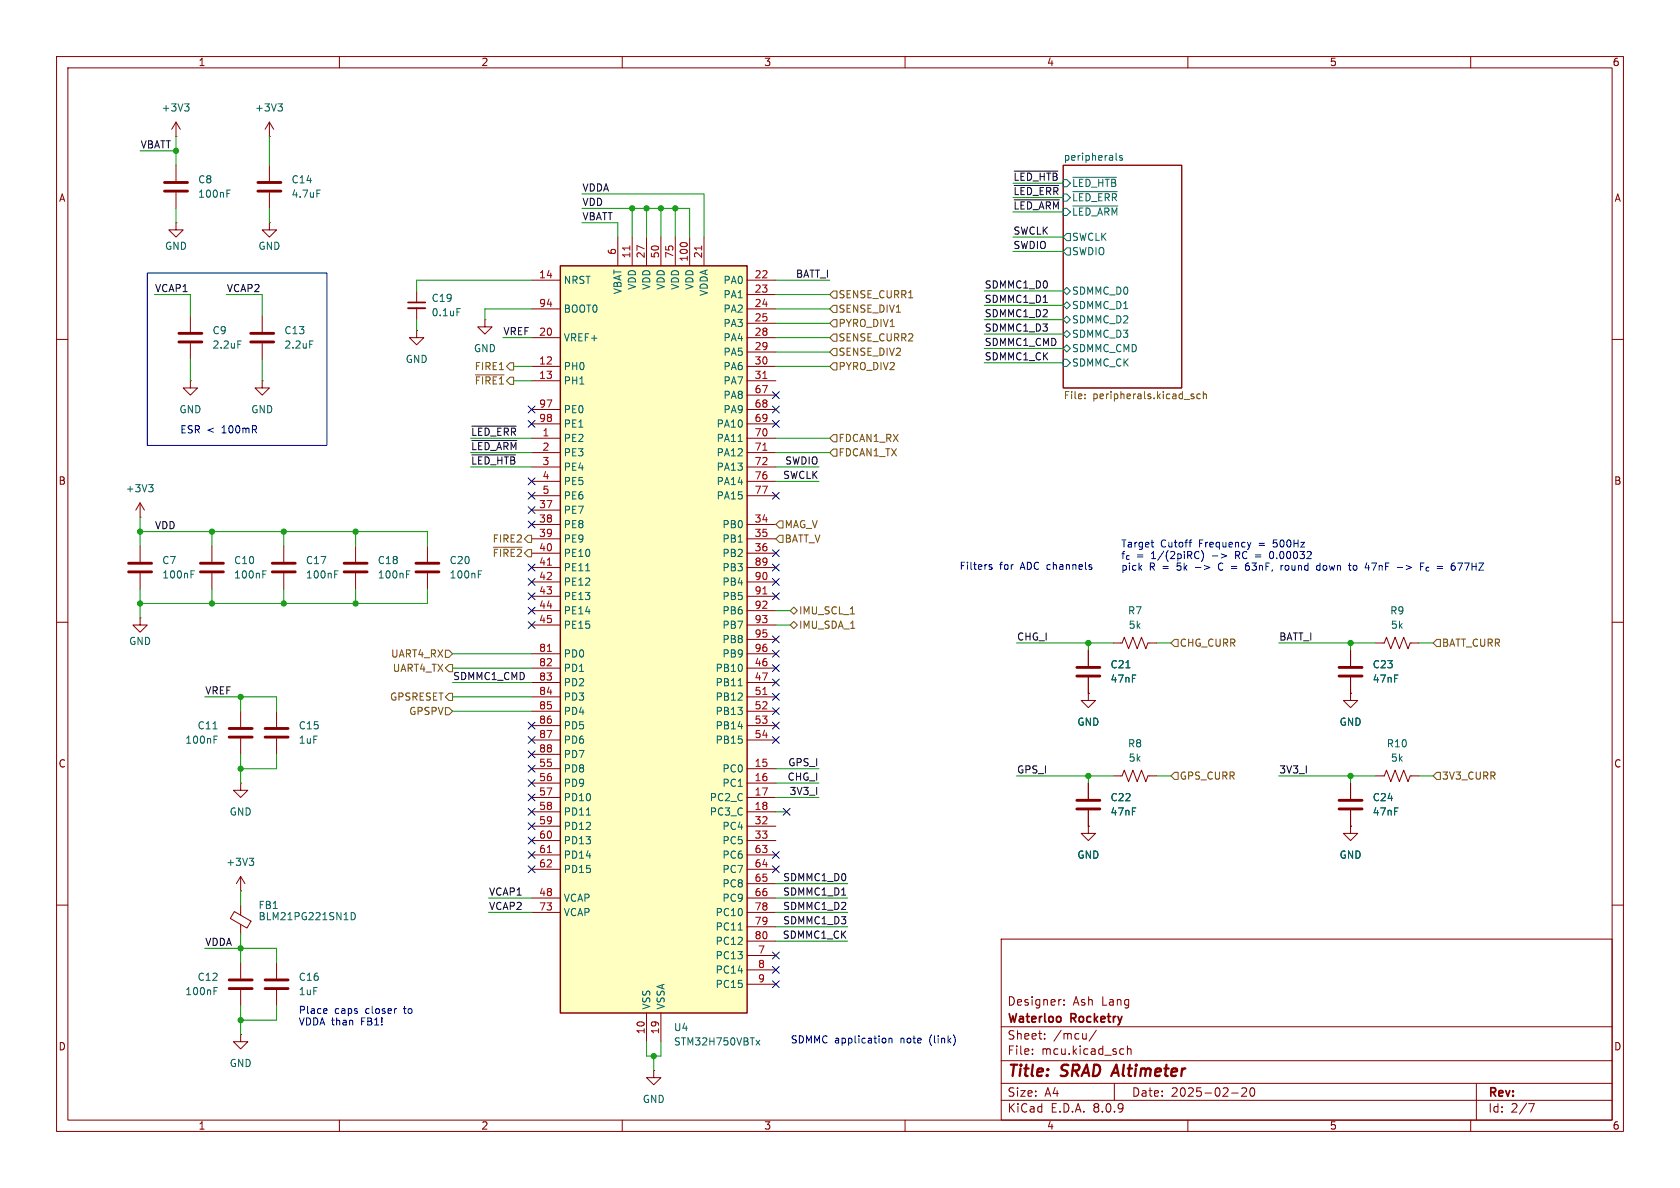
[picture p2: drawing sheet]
<svg xmlns="http://www.w3.org/2000/svg" width="297mm" height="210mm" viewBox="0 0 297 210" stroke-linecap="round" stroke-linejoin="round" font-family="sans-serif">
<g fill="none" stroke="#840000" stroke-width=".18">
<path d="M10 10h277v190h-277zM12 12h273v186h-273zM60 10v2M110 10v2M160 10v2M210 10v2M260 10v2M31.1 39.4v1.2h1.3l-1.3 1.3-1.3-1.3h1.3M31.1 39.4h.1M31.1 29.2v2.8M31.1 34v2.8M47.6 24.1h.1"/>
<path d="M47.6 21.6l-.7 1.3M47.6 21.6v2.5M47.6 29.2v2.8M47.6 34v2.8M47.6 21.6l.8 1.3M188 29.2h20.9v39.4h-20.9zM10 60h2M285 60h2M10 110h2M285 110h2M238.8 138.4v2.8M243.2 137.2h1.5l.4-1.1 .8 2.1 .7-2.1 .8 2.1 .8-2.1 .7 2.1 .4-1h1.5"/>
<path d="M238.8 146.1v1.2h1.2l-1.2 1.3-1.3-1.3h1.3M238.8 146.1h.1M238.8 143.3v2.8M10 160h2M177 166h108v32h-108zM187.5 176.7h.1M188.1 177.6v.1M188.1 176.8v.1M285 160h2M60 198v2M110 198v2M160 198v2"/>
<path d="M177 194.5h108M177 191.5h108M177 187.5h108M177 181.5h108M182.5 186.3v.1M182.5 185.5v.1M184.7 183.6v.1M184.7 182.8v.1M193.8 182.1l-1.3 2M197 191.5v3M198.2 185.4l.5 .1M198.7 186.3l-.5 .1"/>
<path d="M199.3 185.5l.2-.1 .4 .1 .1 .9M199.3 184.9v1.5M210 198v2M217.7 193.2h1.2M219.5 192.4l.6-.1 .2 .1 .1 .3-.9 1.1h.9M221.1 192.4l.2-.1a.81 .81 0 0 1 .6 .6 .81 .81 0 0 1-.3 .8l-.1 .1a.81 .81 0 0 1-.4-1.4zM260 198v2M261 191.5v6.5M270.2 195.1h1l-.6 1.5"/>
</g>
<g fill="none" stroke="#006464" stroke-width=".18">
<path d="M49.1 18.4h.8l-.4 .4M49.7 18.8l.2 .3v.3l-.2 .2M40.1 34.2h.4M40.1 33.6h.6M56 33.6h.6M188 31.8h.6l.6 .6-.6 .6h-.6zM188 34.3h.6l.6 .6-.6 .7h-.6zM188 36.8h.6l.6 .7-.6 .6h-.6zM189.6 31.3h7.8M189.6 33.9h7.9M189.6 36.4h8M197.3 27.1v1.1l.2 .1"/>
<path d="M198.4 27.5h-.3l-.2 .2 .1 .2 .4 .1v.3h-.5M188 54l.6-.7 .6 .7-.6 .6zM188 51.4l.6-.6 .6 .6-.6 .7zM188 56.5l.6-.6 .6 .6-.6 .7zM188 59.1l.6-.7 .6 .7-.6 .6zM188.6 43.8h.6v1.3h-.6l-.6-.6zM188.6 41.3h.6v1.2h-.6l-.6-.6zM188 61.6l.6-.6 .6 .6-.6 .6zM188 63.5h.6l.6 .6-.6 .7h-.6z"/>
</g>
<path d="M191.8 70.4v.1M191.8 69.7v.1M210.7 70.1h.3l.1 .2-.2 .2h-.2M210.7 69.6l.3 .1M212.2 69.7l-.4-.1-.2 .3 .1 .5h.5M212.7 69.8l.2-.2 .3 .1 .1 .8M212.7 69.2v1.3" fill="none" stroke="#725600" stroke-width=".18"/>
<path d="M29.1 33.8h4M29.1 32.3h4M45.6 33.8h4.1M45.6 32.3h4.1M236.7 143h4.1M236.7 141.5h4.1" fill="none" stroke="#840000" stroke-width=".51"/>
<path d="M99.1 47h33v132.1h-33z" fill="#ffffc2"/>
<path d="M99.1 47h33v132.1h-33z" fill="none" stroke="#840000" stroke-width=".25"/>
<g fill="none" stroke="#840000" stroke-width=".18">
<path d="M31.1 24.1h.1M31.1 21.6l-.7 1.3M31.1 21.6v2.5M31.1 21.6l.8 1.3M47.6 39.4v1.2h1.3l-1.3 1.3-1.2-1.3h1.2M47.6 39.4h.1M33.7 55.9v2.8M46.4 55.9v2.8M73.7 58.4v1.3h1.2l-1.2 1.3-1.3-1.3h1.3M73.7 58.4h.1M73.7 51.4v2.1M73.7 54.5v2"/>
<path d="M85.7 56.5v1.3h1.3l-1.3 1.3-1.2-1.3h1.2M85.7 56.5h.1M94 49.5h5.1M94 59.7h5.1M94 54.6h5.1M109.2 41.9v5.1M111.8 41.9v5.1M114.3 41.9v5.1M116.8 41.9v5.1M119.4 41.9v5.1M121.9 41.9v5.1M124.5 41.9v5.1"/>
<path d="M132.1 49.5h5.1M132.1 59.7h5.1M132.1 52.1h5.1M132.1 54.6h5.1M132.1 57.2h5.1M33.7 67.3v1.3h1.2l-1.2 1.3-1.3-1.3h1.3M33.7 67.3h.1M33.7 60.7v2.8M46.4 67.3v1.3h1.2l-1.2 1.3-1.3-1.3h1.3M46.4 67.3h.1M46.4 60.7v2.8M94 77.5h5.1"/>
<path d="M94 64.8h5.1M94 67.3h5.1M94 72.4h5.1M94 74.9h5.1M132.1 77.5h5.1M132.1 64.8h5.1M132.1 67.3h5.1M132.1 62.2h5.1M132.1 69.9h5.1M132.1 72.4h5.1M132.1 74.9h5.1M24.8 91.4h.1"/>
<path d="M24.8 88.9v2.5M24.8 96.5v2.8M24.8 88.9l-.8 1.3M24.8 88.9l.7 1.3M37.5 96.5v2.8M50.2 96.5v2.8M62.9 96.5v2.8M75.6 96.5v2.8M94 80h5.1M94 82.6h5.1M94 92.7h5.1M94 95.3h5.1"/>
<path d="M94 97.8h5.1M94 90.2h5.1M94 85.1h5.1M94 87.6h5.1M132.1 80h5.1M132.1 82.6h5.1M132.1 92.7h5.1M132.1 95.3h5.1M132.1 97.8h5.1M132.1 85.1h5.1M132.1 87.6h5.1M24.8 109.2v1.3h1.2l-1.2 1.3-1.3-1.3h1.3"/>
<path d="M24.8 109.2h.1M24.8 101.3v2.8M37.5 101.3v2.8M50.2 101.3v2.8M62.9 101.3v2.8M75.6 101.3v2.8M94 100.3h5.1M94 102.9h5.1M94 105.4h5.1M94 108h5.1M94 110.5h5.1M94 118.1h5.1"/>
<path d="M94 115.6h5.1M132.1 100.3h5.1M132.1 102.9h5.1M132.1 105.4h5.1M132.1 108h5.1M132.1 110.5h5.1M132.1 118.1h5.1M132.1 115.6h5.1M132.1 113h5.1M192.4 114.9v2.8M192.4 119.8v2.8M196.8 113.7h1.6l.4-1.1 .7 2.1 .8-2.1 .7 2.1 .8-2.1 .8 2.1 .3-1h1.6"/>
<path d="M238.8 114.9v2.8M238.8 119.8v2.8M243.2 113.7h1.5l.4-1.1 .8 2.1 .7-2.1 .8 2.1 .8-2.1 .7 2.1 .4-1h1.5M42.5 138.4v1.3h1.3l-1.3 1.3-1.2-1.3h1.2M42.5 138.4h.1M42.5 125.7v2.8M42.5 130.6v2.8M48.9 125.7v2.8M48.9 130.6v2.8M94 135.9h5.1M94 138.4h5.1M94 120.7h5.1"/>
<path d="M94 123.2h5.1M94 125.7h5.1M94 128.3h5.1M94 130.8h5.1M94 133.4h5.1M132.1 135.9h5.1M132.1 138.4h5.1M132.1 120.7h5.1M132.1 123.2h5.1M132.1 125.7h5.1M132.1 128.3h5.1M132.1 130.8h5.1"/>
<path d="M192.4 122.6v1.2h1.3l-1.3 1.3-1.3-1.3h1.3M192.4 122.6h.1M192.4 138.4v2.8M196.8 137.2h1.6l.4-1.1 .7 2.1 .8-2.1 .7 2.1 .8-2.1 .8 2.1 .3-1h1.6M238.8 122.6v1.2h1.2l-1.2 1.3-1.3-1.3h1.3M238.8 122.6h.1M238.8 138.4v2.8M42.5 157.5h.1M42.5 154.9l-.7 1.3M42.5 154.9v2.6M42.5 154.9l.8 1.3M94 141h5.1"/>
<path d="M94 143.5h5.1M94 146.1h5.1M94 148.6h5.1M94 158.8h5.1M94 151.1h5.1M94 153.7h5.1M132.1 141h5.1M132.1 143.5h5.1M132.1 146.1h5.1M132.1 148.6h5.1M132.1 158.8h5.1M132.1 151.1h5.1"/>
<path d="M132.1 153.7h5.1M132.1 156.2h5.1M192.4 146.1v1.2h1.3l-1.3 1.3-1.3-1.3h1.3M192.4 146.1h.1M192.4 143.3v2.8M238.8 146.1h.1M238.8 143.3v2.8M41.4 161.1l3 1.7-.7 1.3-3-1.7zM42.5 160v1.8M42.5 163.4v1.7M42.5 170.2v2.8M42.5 175v2.8"/>
<path d="M48.9 170.2v2.8M48.9 175v2.8M94 161.3h5.1M114.3 179.1v5.1M116.8 179.1v5.1M132.1 168.9h5.1M132.1 161.3h5.1M132.1 163.8h5.1M132.1 171.5h5.1M132.1 166.4h5.1M132.1 174h5.1M42.5 182.9v1.3h1.3l-1.3 1.2-1.2-1.2h1.2"/>
<path d="M42.5 182.9h.1M115.6 189.2v1.3h1.2l-1.2 1.3-1.3-1.3h1.3M115.6 189.2h.1"/>
</g>
<path d="M111.3 43.5v.7M124 43.5v.7M134.9 66.9h.7M134.9 79.6h.7M96.8 99.9h.7M96.8 115.2h.7M134.9 105h.7M134.9 122.8h.7M96.8 150.7h.7" fill="none" stroke="#a90000" stroke-width=".18"/>
<g fill="none" stroke="#006464" stroke-width=".18">
<path d="M32.6 18.4h.8l-.4 .4M33.2 18.8l.2 .3v.3l-.2 .2M80.8 54.6h.6M42.1 60.3h.6M54.8 60.3h.6M130.5 78h.7M26.3 85.7h.8l-.5 .5M26.8 86.2l.3 .2v.3l-.3 .2M33.8 100.9h.6M33.8 101.5h.4M46.5 100.9h.6M46.5 101.5h.4"/>
<path d="M59.2 100.9h.6M59.2 101.5h.4M71.9 100.9h.6M71.9 101.5h.4M84.6 100.9h.6M84.6 101.5h.4M103.5 100.9h.8M199 118.1h.8M37.7 128.8h.7M37.8 130.7h.5M37.8 130.1h.6M130.5 121.2h.7"/>
<path d="M44.1 151.7h.7l-.4 .5M44.6 152.2l.2 .2v.3l-.2 .3M103.7 144.1h.7M37.8 175.2h.5M37.8 174.6h.6M62.1 161.3a.64 .64 0 0 1 .7 .7 .64 .64 0 0 1-.7 .6zM130.5 164.4h.7M133.7 183.9l.6 .8M134.3 183.9l-.6 .8"/>
</g>
<g fill="none" stroke="#840000" stroke-width=".51">
<path d="M31.6 58.9h4.1M44.3 58.9h4.1M31.6 60.5h4.1M44.3 60.5h4.1M22.7 99.6h4.1M35.4 99.6h4.1M48.1 99.6h4.1M60.8 99.6h4.1M73.5 99.6h4.1M22.7 101.1h4.1M35.4 101.1h4.1M48.1 101.1h4.1"/>
<path d="M60.8 101.1h4.1M73.5 101.1h4.1M190.4 119.5h4M190.4 118h4M236.7 119.5h4.1M236.7 118h4.1M40.5 130.3h4.1M40.5 128.8h4.1M46.9 130.3h4M46.9 128.8h4M190.4 143h4M190.4 141.5h4"/>
<path d="M40.5 174.8h4.1M40.5 173.2h4.1M46.9 174.8h4M46.9 173.2h4"/>
</g>
<path d="M72.1 54.5h3.1" fill="none" stroke="#840000" stroke-width=".33"/>
<path d="M72.1 53.5h3.1" fill="none" stroke="#840000" stroke-width=".3"/>
<g fill="none" stroke="#725600" stroke-width=".18">
<path d="M147.3 56.5h.7v1.3h-.7l-.6-.6zM147.3 59.1h.7v1.2h-.7l-.6-.6zM147.3 51.4h.7v1.3h-.7l-.6-.6zM147.3 54h.7v1.2h-.7l-.6-.6zM84 66.3h5.1M90.2 64.1h.6v1.3h-.6l-.7-.6zM147.3 76.8h.7v1.3h-.7l-.6-.6zM147.3 79.4h.7v1.2h-.7l-.6-.6zM147.3 61.6h.7v1.3h-.7l-.6-.7zM147.3 64.1h.7v1.3h-.7l-.6-.6zM87.2 96.7h5.1M93.3 94.6h.7v1.3h-.7l-.6-.6z"/>
<path d="M137.2 92.7l.6-.6h.6v1.2h-.6zM137.8 94.6h.6v1.3h-.6l-.6-.6zM78.7 114.9h.7l.6 .7-.6 .6h-.7zM79.4 117.5h.6v1.2h-.6l-.7-.6zM139.7 110.5l.6-.6 .7 .6-.7 .6zM140.3 107.3l.7 .7-.7 .6-.6-.6zM207.6 113h.7v1.3h-.7l-.6-.6zM254 113h.6v1.3h-.6l-.6-.6zM78.7 123.2l.7-.6h.6v1.2h-.6zM78.7 125.1h.7l.6 .6-.6 .7h-.7zM207.6 136.5h.7v1.3h-.7l-.6-.6zM253.4 137.2l.6-.7h.6v1.3h-.6z"/>
</g>
<path d="M179.3 30.2h7.7M179.3 35.3h8M179.3 32.8h7.8M83.4 75.3h7.9M83.4 77.9h8M83.4 80.4h7.7" fill="none" stroke="#0f0f0f" stroke-width=".18"/>
<g fill="none" stroke="#0000c2" stroke-width=".18">
<path d="M26 48.3h31.8v30.4h-31.8zM174.9 99.9h.4M192.9 99.8l.1 .1M203.5 95.9h.5M203.7 96.6l.3 .1M210.2 95.9h.5M210.7 95.4l-.3 .1M212 98.6l-.4 .2M212.7 97.8v.9l-.3 .5M215.6 99.6l-.2 .5 .2 .6M215.9 97.9l1 .4-1 .3M220.4 99.7a.99 .99 0 0 0-.1 1h.5"/>
<path d="M221.1 95.9l-.3 .8M224.9 97.5a.68 .68 0 0 0-.5 .6 .68 .68 0 0 0 .5 .7M226.5 100v.8M226.8 100l-.3 .2M233.4 99.5v1.3M239.6 100h-.3l-.1 .2 .1 .5 .3 .1M242.5 99.5h.8M251.7 99.5h-.6v1.3M257.7 99.5h.8l-.5 1.3M174.9 100.2l.4 .1 .1 .2-.2 .2-.4-.1M192.9 100.2l.1 .2-.1 .3M220.8 100.1l-.4-.1-.2 .3"/>
<path d="M227.2 100.1v.6M233.4 100h-.4l-.2 .2 .1 .5h.5M247 100.3h1M251.1 100.1h.5M252.6 100.3h-.3l-.2 .2 .1 .4h.4M57.6 178.3l.2 .3-.6 .1M57.8 179.1l-.2 .1M70 178.3h.1M156.4 183.5l.2 .3v.3l-.2 .3M157.2 183.6l.1-.1 .3 .1 .1 .8M157.2 183.5v.9"/>
</g>
<g fill="none" stroke="#009600" stroke-width=".18">
<path d="M24.8 26.7h6.3M31.1 24.1v5.1M31.1 36.8v2.6M47.6 24.1v5.1M47.6 36.8v2.6M102.9 39.4h6.3v2.5M102.9 36.8h19v5.1M102.9 34.3h21.6v7.6M111.8 36.8v5.1M114.3 36.8v5.1M116.8 36.8v5.1M119.4 36.8v5.1"/>
<path d="M179.1 32.4h8.9M179.1 34.9h8.9M179.1 37.5h8.9M27.3 52.1h6.4v3.8M40 52.1h6.4v3.8M73.7 56.5v1.9M88.9 59.7h5.1M94 54.6h-8.3v1.9M94 49.5h-20.3v1.9M137.2 59.7h9.5M137.2 49.5h9.5M137.2 54.6h9.5"/>
<path d="M137.2 52.1h9.5M137.2 57.2h9.5M174 51.4h14M174 54h14M174 56.5h14M174 59.1h14M179.1 41.9h8.9M179.1 44.5h8.9M33.7 63.5v3.8M46.4 63.5v3.8M83.2 77.5h10.8M90.8 64.8h3.2"/>
<path d="M90.8 67.3h3.2M137.2 77.5h9.5M137.2 64.8h9.5M137.2 62.2h9.5M174 64.1h14M174 61.6h14M24.8 94h50.8v2.5M24.8 91.4v5.1M37.5 94v2.5M50.2 94v2.5M62.9 94v2.5M83.2 80h10.8"/>
<path d="M83.2 82.6h10.8M137.2 80h9.5M137.2 82.6h7.6M137.2 85.1h7.6M24.8 104.1v5.1M37.5 104.1v2.6M50.2 104.1v2.6M62.9 104.1v2.6M75.6 104.1v2.6h-50.8M80 118.1h14M80 115.6h14M137.2 108h2.5"/>
<path d="M137.2 110.5h2.5M179.7 113.7h17.1M192.4 113.7v1.2M204.5 113.7h2.5M226.1 113.7h17.1M238.8 113.7v1.2M250.8 113.7h2.6M36.2 123.2h12.7v2.5M42.5 123.2v2.5M42.5 133.4v5M48.9 133.4v2.5h-6.4M80 125.7h14"/>
<path d="M80 123.2h14M80 120.7h14M137.2 135.9h7.6M137.2 138.4h7.6M179.7 137.2h17.1M192.4 137.2v1.2M204.5 137.2h2.5M226.1 137.2h17.1M238.8 137.2v1.2M250.8 137.2h2.6M42.5 157.5v2.5M86.4 158.8h7.6"/>
<path d="M137.2 156.2h12.7M137.2 143.5h1.9M137.2 158.8h12.7M137.2 141h7.6M36.2 167.6h12.7v2.6M42.5 165.1v5.1M42.5 177.8v5.1M48.9 177.8v2.5h-6.4M86.4 161.3h7.6M137.2 163.8h12.7M137.2 161.3h12.7M137.2 166.4h12.7"/>
<path d="M114.3 184.2v2.5h2.5v-2.5M115.6 186.7v2.5"/>
</g>
<g fill="none" stroke="#000084" stroke-width=".18">
<path d="M93.4 74.3l1.2 1.2M93.4 71.8l1.2 1.2M94.6 74.3l-1.2 1.2M94.6 71.8l-1.2 1.2M136.6 74.3l1.2 1.2M136.6 71.8l1.2 1.2M136.6 69.2l1.2 1.3M137.8 74.3l-1.2 1.2M137.8 71.8l-1.2 1.2M137.8 69.2l-1.2 1.3M93.4 99.7l1.2 1.2M93.4 84.5l1.2 1.2"/>
<path d="M93.4 87l1.2 1.2M93.4 89.6l1.2 1.2M93.4 92.1l1.2 1.2M94.6 99.7l-1.2 1.2M94.6 84.5l-1.2 1.2M94.6 87l-1.2 1.2M94.6 89.6l-1.2 1.2M94.6 92.1l-1.2 1.2M136.6 99.7l1.2 1.2M136.6 97.2l1.2 1.2M136.6 87l1.2 1.2M137.8 99.7l-1.2 1.2"/>
<path d="M137.8 97.2l-1.2 1.2M137.8 87l-1.2 1.2M93.4 107.3l1.2 1.3M93.4 109.9l1.2 1.2M93.4 102.3l1.2 1.2M93.4 104.8l1.2 1.2M94.6 107.3l-1.2 1.3M94.6 109.9l-1.2 1.2M94.6 102.3l-1.2 1.2M94.6 104.8l-1.2 1.2M136.6 115l1.2 1.2M136.6 112.4l1.2 1.2"/>
<path d="M136.6 102.3l1.2 1.2M136.6 117.5l1.2 1.2M136.6 104.8l1.2 1.2M137.8 102.3l-1.2 1.2M137.8 115l-1.2 1.2M137.8 112.4l-1.2 1.2M137.8 104.8l-1.2 1.2M137.8 117.5l-1.2 1.2M93.4 132.7l1.2 1.3M93.4 130.2l1.2 1.2M93.4 127.7l1.2 1.2M93.4 137.8l1.2 1.2"/>
<path d="M93.4 135.3l1.2 1.2M94.6 132.7l-1.2 1.3M94.6 130.2l-1.2 1.2M94.6 127.7l-1.2 1.2M94.6 137.8l-1.2 1.2M94.6 135.3l-1.2 1.2M136.6 125.1l1.2 1.2M136.6 127.7l1.2 1.2M136.6 120l1.2 1.3M136.6 122.6l1.2 1.2M136.6 130.2l1.2 1.2M137.8 125.1l-1.2 1.2"/>
<path d="M137.8 127.7l-1.2 1.2M137.8 120l-1.2 1.3M137.8 122.6l-1.2 1.2M137.8 130.2l-1.2 1.2M93.4 145.4l1.2 1.3M93.4 150.5l1.2 1.2M93.4 148l1.2 1.2M93.4 153.1l1.2 1.2M93.4 142.9l1.2 1.2M93.4 140.4l1.2 1.2M94.6 145.4l-1.2 1.3M94.6 150.5l-1.2 1.2"/>
<path d="M94.6 148l-1.2 1.2M94.6 153.1l-1.2 1.2M94.6 140.4l-1.2 1.2M94.6 142.9l-1.2 1.2M136.6 153.1l1.2 1.2M136.6 150.5l1.2 1.2M137.8 153.1l-1.2 1.2M137.8 150.5l-1.2 1.2M138.5 142.9l1.2 1.2M139.7 142.9l-1.2 1.2M136.6 170.8l1.2 1.3M136.6 168.3l1.2 1.2"/>
<path d="M136.6 173.4l1.2 1.2M137.8 170.8l-1.2 1.3M137.8 168.3l-1.2 1.2M137.8 173.4l-1.2 1.2"/>
</g>
<g fill="#009600" stroke="#009600" stroke-width=".18">
<circle cx="116.8" cy="36.8" r=".46"/>
<circle cx="114.3" cy="36.8" r=".46"/>
<circle cx="119.4" cy="36.8" r=".46"/>
<circle cx="111.8" cy="36.8" r=".46"/>
<circle cx="192.4" cy="137.2" r=".46"/>
<circle cx="238.8" cy="137.2" r=".46"/>
<circle cx="192.4" cy="113.7" r=".46"/>
<circle cx="238.8" cy="113.7" r=".46"/>
<circle cx="115.6" cy="186.7" r=".46"/>
<circle cx="42.5" cy="135.9" r=".46"/>
<circle cx="42.5" cy="180.3" r=".46"/>
<circle cx="42.5" cy="167.6" r=".46"/>
<circle cx="50.2" cy="94" r=".46"/>
<circle cx="37.5" cy="94" r=".46"/>
<circle cx="62.9" cy="94" r=".46"/>
<circle cx="24.8" cy="94" r=".46"/>
<circle cx="24.8" cy="106.7" r=".46"/>
<circle cx="62.9" cy="106.7" r=".46"/>
<circle cx="50.2" cy="106.7" r=".46"/>
<circle cx="37.5" cy="106.7" r=".46"/>
<circle cx="42.5" cy="123.2" r=".46"/>
<circle cx="31.1" cy="26.7" r=".46"/>
</g>
<g font-size="2.8" fill="#840000">
<text x="178" y="190.9">Title:</text>
<text x="187.7" y="190.9">SRAD Altimeter</text>
</g>
<g font-size="2.1" fill="#840000">
<text x="178" y="178">Designer:</text>
<text x="189.7" y="178">Ash</text>
<text x="194.8" y="178">Lang</text>
<text x="178" y="184">Sheet:</text>
<text x="178" y="181.2">Waterloo</text>
<text x="186.2" y="184">/mcu/</text>
<text x="189.4" y="181.2">Rocketry</text>
<text x="178" y="186.7">File:</text>
<text x="184.1" y="186.7">mcu.kicad_sch</text>
<text x="178" y="196.9">KiCad</text>
<text x="178" y="194.1">Size:</text>
<text x="184.7" y="194.1">A4</text>
<text x="185.7" y="196.9">E.D.A.</text>
<text x="193.3" y="196.9">8.0.9</text>
<text x="200" y="194.1">Date:</text>
<text x="207" y="194.1">2025-02-20</text>
<text x="263" y="194.3">Rev:</text>
<text x="263" y="196.9">Id:</text>
<text x="267.1" y="196.9">2/7</text>
</g>
<g font-size="1.8" fill="#840000">
<text x="35" y="11.9">1</text>
<text x="85" y="11.9">2</text>
<text x="135" y="11.9">3</text>
<text x="185" y="11.9">4</text>
<text x="235" y="11.9">5</text>
<text x="285" y="11.9">6</text>
<text x="10.3" y="35.9">A</text>
<text x="285.3" y="35.9">A</text>
<text x="10.3" y="85.9">B</text>
<text x="285.3" y="85.9">B</text>
<text x="10.3" y="135.9">C</text>
<text x="285.3" y="135.9">C</text>
<text x="10.3" y="185.9">D</text>
<text x="285.3" y="185.9">D</text>
<text x="35" y="199.9">1</text>
<text x="85" y="199.9">2</text>
<text x="135" y="199.9">3</text>
<text x="185" y="199.9">4</text>
<text x="235" y="199.9">5</text>
<text x="285" y="199.9">6</text>
</g>
<g font-size="1.8" fill="#006464">
<text x="28.5" y="19.9">+3V3</text>
<text x="45" y="19.9">+3V3</text>
<text x="188" y="28.5">peripherals</text>
<text x="34.9" y="32.6">C8</text>
<text x="34.9" y="35.2">100nF</text>
<text x="51.4" y="32.6">C14</text>
<text x="51.4" y="35.2">4.7uF</text>
<text x="189.4" y="33.2">~{LED_HTB}</text>
<text x="189.4" y="35.8">~{LED_ERR}</text>
<text x="189.4" y="38.3">~{LED_ARM}</text>
<text x="29.1" y="44.4">GND</text>
<text x="45.6" y="44.4">GND</text>
<text x="189.4" y="45.3">SWDIO</text>
<text x="189.4" y="42.8">SWCLK</text>
<text x="76.2" y="53.6">C19</text>
<text x="99.6" y="50.4">NRST</text>
<text x="110.1" y="52.1" transform="rotate(-90 110.1 52.1)">VBAT</text>
<text x="112.6" y="51.3" transform="rotate(-90 112.6 51.3)">VDD</text>
<text x="115.2" y="51.3" transform="rotate(-90 115.2 51.3)">VDD</text>
<text x="117.7" y="51.3" transform="rotate(-90 117.7 51.3)">VDD</text>
<text x="120.2" y="51.3" transform="rotate(-90 120.2 51.3)">VDD</text>
<text x="122.8" y="51.3" transform="rotate(-90 122.8 51.3)">VDD</text>
<text x="125.3" y="52.4" transform="rotate(-90 125.3 52.4)">VDDA</text>
<text x="127.8" y="50.4">PA0</text>
<text x="127.8" y="52.9">PA1</text>
<text x="189.4" y="52.3">SDMMC_D0</text>
<text x="37.5" y="59.3">C9</text>
<text x="50.2" y="59.3">C13</text>
<text x="76.2" y="56.1">0.1uF</text>
<text x="99.6" y="55.5">BOOT0</text>
<text x="127.8" y="55.5">PA2</text>
<text x="127.8" y="58">PA3</text>
<text x="189.4" y="54.8">SDMMC_D1</text>
<text x="189.4" y="57.4">SDMMC_D2</text>
<text x="189.4" y="59.9">SDMMC_D3</text>
<text x="37.5" y="61.8">2.2uF</text>
<text x="50.2" y="61.8">2.2uF</text>
<text x="71.6" y="64.4">GND</text>
<text x="83.7" y="62.5">GND</text>
<text x="99.6" y="65.6">PH0</text>
<text x="99.6" y="60.6">VREF+</text>
<text x="127.8" y="60.6">PA4</text>
<text x="127.8" y="63.1">PA5</text>
<text x="127.8" y="65.6">PA6</text>
<text x="189.4" y="62.5">SDMMC_CMD</text>
<text x="189.4" y="65">SDMMC_CK</text>
<text x="99.6" y="68.2">PH1</text>
<text x="127.8" y="68.2">PA7</text>
<text x="127.8" y="70.7">PA8</text>
<text x="31.6" y="73.3">GND</text>
<text x="44.3" y="73.3">GND</text>
<text x="99.6" y="73.3">PE0</text>
<text x="99.6" y="75.8">PE1</text>
<text x="126.6" y="75.8">PA10</text>
<text x="127.8" y="73.3">PA9</text>
<text x="99.6" y="78.3">PE2</text>
<text x="99.6" y="80.9">PE3</text>
<text x="99.6" y="83.4">PE4</text>
<text x="126.6" y="78.3">PA11</text>
<text x="126.6" y="80.9">PA12</text>
<text x="126.6" y="83.4">PA13</text>
<text x="22.1" y="87.2">+3V3</text>
<text x="99.6" y="86">PE5</text>
<text x="99.6" y="88.5">PE6</text>
<text x="126.6" y="86">PA14</text>
<text x="126.6" y="88.5">PA15</text>
<text x="99.6" y="91">PE7</text>
<text x="99.6" y="93.6">PE8</text>
<text x="127.6" y="93.6">PB0</text>
<text x="28.6" y="99.9">C7</text>
<text x="41.3" y="99.9">C10</text>
<text x="54" y="99.9">C17</text>
<text x="66.7" y="99.9">C18</text>
<text x="79.4" y="99.9">C20</text>
<text x="99.6" y="96.1">PE9</text>
<text x="99.6" y="98.7">PE10</text>
<text x="99.6" y="101.2">PE11</text>
<text x="127.6" y="96.1">PB1</text>
<text x="127.6" y="98.7">PB2</text>
<text x="127.6" y="101.2">PB3</text>
<text x="28.6" y="102.5">100nF</text>
<text x="41.3" y="102.5">100nF</text>
<text x="54" y="102.5">100nF</text>
<text x="66.7" y="102.5">100nF</text>
<text x="79.4" y="102.5">100nF</text>
<text x="99.6" y="103.7">PE12</text>
<text x="99.6" y="106.3">PE13</text>
<text x="127.6" y="103.7">PB4</text>
<text x="127.6" y="106.3">PB5</text>
<text x="99.6" y="108.8">PE14</text>
<text x="99.6" y="111.4">PE15</text>
<text x="127.6" y="108.8">PB6</text>
<text x="127.6" y="111.4">PB7</text>
<text x="127.6" y="113.9">PB8</text>
<text x="199.3" y="108.8">R7</text>
<text x="199.4" y="111.4">5k</text>
<text x="245.7" y="108.8">R9</text>
<text x="245.8" y="111.4">5k</text>
<text x="22.7" y="114.2">GND</text>
<text x="99.6" y="116.4">PD0</text>
<text x="99.6" y="119">PD1</text>
<text x="126.4" y="119">PB10</text>
<text x="127.6" y="116.4">PB9</text>
<text x="196.2" y="118.3">C21</text>
<text x="242.6" y="118.3">C23</text>
<text x="99.6" y="121.5">PD2</text>
<text x="99.6" y="124.1">PD3</text>
<text x="126.4" y="121.5">PB11</text>
<text x="126.4" y="124.1">PB12</text>
<text x="196.2" y="120.9">47nF</text>
<text x="242.6" y="120.9">47nF</text>
<text x="32.7" y="131.7">100nF</text>
<text x="34.8" y="129.1">C11</text>
<text x="52.7" y="131.7">1uF</text>
<text x="52.7" y="129.1">C15</text>
<text x="99.6" y="126.6">PD4</text>
<text x="99.6" y="129.1">PD5</text>
<text x="99.6" y="131.7">PD6</text>
<text x="126.4" y="126.6">PB13</text>
<text x="126.4" y="129.1">PB14</text>
<text x="126.4" y="131.7">PB15</text>
<text x="190.4" y="128.5">GND</text>
<text x="236.7" y="128.5">GND</text>
<text x="99.6" y="136.8">PD8</text>
<text x="99.6" y="134.2">PD7</text>
<text x="127.6" y="136.8">PC0</text>
<text x="199.3" y="132.3">R8</text>
<text x="199.4" y="134.8">5k</text>
<text x="245.1" y="132.3">R10</text>
<text x="245.8" y="134.8">5k</text>
<text x="99.6" y="139.3">PD9</text>
<text x="99.6" y="141.8">PD10</text>
<text x="125.4" y="141.8">PC2_C</text>
<text x="127.6" y="139.3">PC1</text>
<text x="196.2" y="141.8">C22</text>
<text x="242.6" y="141.8">C24</text>
<text x="40.5" y="144.4">GND</text>
<text x="99.6" y="144.4">PD11</text>
<text x="99.6" y="146.9">PD12</text>
<text x="99.6" y="149.5">PD13</text>
<text x="125.4" y="144.4">PC3_C</text>
<text x="127.6" y="146.9">PC4</text>
<text x="127.6" y="149.5">PC5</text>
<text x="196.2" y="144.4">47nF</text>
<text x="242.6" y="144.4">47nF</text>
<text x="39.9" y="153.3">+3V3</text>
<text x="99.6" y="152">PD14</text>
<text x="99.6" y="154.5">PD15</text>
<text x="127.6" y="152">PC6</text>
<text x="127.6" y="154.5">PC7</text>
<text x="190.4" y="152">GND</text>
<text x="236.7" y="152">GND</text>
<text x="45.6" y="160.9">FB1</text>
<text x="99.6" y="159.6">VCAP</text>
<text x="127.6" y="157.1">PC8</text>
<text x="127.6" y="159.6">PC9</text>
<text x="45.6" y="162.9">BLM21PG221SN1D</text>
<text x="99.6" y="162.2">VCAP</text>
<text x="126.4" y="162.2">PC10</text>
<text x="126.4" y="164.7">PC11</text>
<text x="126.4" y="167.2">PC12</text>
<text x="34.8" y="173.6">C12</text>
<text x="52.7" y="173.6">C16</text>
<text x="126.4" y="169.8">PC13</text>
<text x="126.4" y="172.3">PC14</text>
<text x="32.7" y="176.1">100nF</text>
<text x="52.7" y="176.1">1uF</text>
<text x="115.2" y="178.6" transform="rotate(-90 115.2 178.6)">VSS</text>
<text x="117.7" y="178.6" transform="rotate(-90 117.7 178.6)">VSSA</text>
<text x="126.4" y="174.9">PC15</text>
<text x="119" y="182.5">U4</text>
<text x="119" y="185">STM32H750VBTx</text>
<text x="40.5" y="188.8">GND</text>
<text x="113.5" y="195.2">GND</text>
</g>
<g font-size="1.8" fill="#0f0f0f">
<text x="24.8" y="26.3">VBATT</text>
<text x="102.9" y="33.9">VDDA</text>
<text x="179.1" y="32">~{LED_HTB}</text>
<text x="179.1" y="34.6">~{LED_ERR}</text>
<text x="102.9" y="39">VBATT</text>
<text x="102.9" y="36.5">VDD</text>
<text x="179.1" y="37.1">~{LED_ARM}</text>
<text x="179.1" y="41.6">SWCLK</text>
<text x="179.1" y="44.1">SWDIO</text>
<text x="27.3" y="51.7">VCAP1</text>
<text x="40" y="51.7">VCAP2</text>
<text x="140.6" y="49.2">BATT_I</text>
<text x="174" y="53.6">SDMMC1_D1</text>
<text x="174" y="51.1">SDMMC1_D0</text>
<text x="88.9" y="59.3">VREF</text>
<text x="174" y="56.2">SDMMC1_D2</text>
<text x="174" y="58.7">SDMMC1_D3</text>
<text x="174" y="63.8">SDMMC1_CK</text>
<text x="174" y="61.2">SDMMC1_CMD</text>
<text x="83.2" y="77.1">~{LED_ERR}</text>
<text x="83.2" y="82.2">~{LED_HTB}</text>
<text x="83.2" y="79.7">~{LED_ARM}</text>
<text x="138.7" y="82.2">SWDIO</text>
<text x="138.3" y="84.7">SWCLK</text>
<text x="27.3" y="93.6">VDD</text>
<text x="179.7" y="113.3">CHG_I</text>
<text x="226.1" y="113.3">BATT_I</text>
<text x="36.2" y="122.8">VREF</text>
<text x="80" y="120.3">SDMMC1_CMD</text>
<text x="139.3" y="135.5">GPS_I</text>
<text x="179.7" y="136.8">GPS_I</text>
<text x="226.1" y="136.8">3V3_I</text>
<text x="139.1" y="138.1">CHG_I</text>
<text x="139.5" y="140.6">3V3_I</text>
<text x="138.3" y="155.9">SDMMC1_D0</text>
<text x="86.4" y="160.9">VCAP2</text>
<text x="86.4" y="158.4">VCAP1</text>
<text x="138.3" y="158.4">SDMMC1_D1</text>
<text x="138.3" y="160.9">SDMMC1_D2</text>
<text x="36.2" y="167.3">VDDA</text>
<text x="138.3" y="166">SDMMC1_CK</text>
<text x="138.3" y="163.5">SDMMC1_D3</text>
</g>
<g font-size="1.8" fill="#a90000">
<text x="109" y="45.2" transform="rotate(-90 109 45.2)">6</text>
<text x="111.5" y="45.8" transform="rotate(-90 111.5 45.8)">11</text>
<text x="114" y="45.8" transform="rotate(-90 114 45.8)">27</text>
<text x="116.6" y="45.8" transform="rotate(-90 116.6 45.8)">50</text>
<text x="119.1" y="45.8" transform="rotate(-90 119.1 45.8)">75</text>
<text x="121.7" y="46.4" transform="rotate(-90 121.7 46.4)">100</text>
<text x="124.2" y="45.8" transform="rotate(-90 124.2 45.8)">21</text>
<text x="95.2" y="49.3">14</text>
<text x="133.3" y="49.3">22</text>
<text x="133.3" y="51.8">23</text>
<text x="95.2" y="59.4">20</text>
<text x="95.2" y="54.4">94</text>
<text x="133.3" y="54.4">24</text>
<text x="133.3" y="56.9">25</text>
<text x="133.3" y="59.4">28</text>
<text x="95.2" y="64.5">12</text>
<text x="133.3" y="62">29</text>
<text x="133.3" y="64.5">30</text>
<text x="95.2" y="67.1">13</text>
<text x="133.3" y="67.1">31</text>
<text x="133.3" y="69.6">67</text>
<text x="95.2" y="72.1">97</text>
<text x="95.2" y="74.7">98</text>
<text x="95.8" y="77.2">1</text>
<text x="133.3" y="72.1">68</text>
<text x="133.3" y="74.7">69</text>
<text x="133.3" y="77.2">70</text>
<text x="95.8" y="79.8">2</text>
<text x="95.8" y="82.3">3</text>
<text x="133.3" y="79.8">71</text>
<text x="133.3" y="82.3">72</text>
<text x="95.2" y="89.9">37</text>
<text x="95.8" y="84.8">4</text>
<text x="95.8" y="87.4">5</text>
<text x="133.3" y="84.8">76</text>
<text x="133.3" y="87.4">77</text>
<text x="95.2" y="92.5">38</text>
<text x="95.2" y="95">39</text>
<text x="133.3" y="92.5">34</text>
<text x="133.3" y="95">35</text>
<text x="95.2" y="97.5">40</text>
<text x="95.2" y="100.1">41</text>
<text x="133.3" y="97.5">36</text>
<text x="133.3" y="100.1">89</text>
<text x="95.2" y="102.6">42</text>
<text x="95.2" y="105.2">43</text>
<text x="95.2" y="107.7">44</text>
<text x="133.3" y="102.6">90</text>
<text x="133.3" y="105.2">91</text>
<text x="133.3" y="107.7">92</text>
<text x="95.2" y="110.2">45</text>
<text x="133.3" y="110.2">93</text>
<text x="133.3" y="112.8">95</text>
<text x="95.2" y="115.3">81</text>
<text x="95.2" y="117.9">82</text>
<text x="133.3" y="117.9">46</text>
<text x="133.3" y="115.3">96</text>
<text x="95.2" y="120.4">83</text>
<text x="95.2" y="122.9">84</text>
<text x="95.2" y="125.5">85</text>
<text x="133.3" y="120.4">47</text>
<text x="133.3" y="122.9">51</text>
<text x="133.3" y="125.5">52</text>
<text x="95.2" y="128">86</text>
<text x="95.2" y="130.6">87</text>
<text x="133.3" y="128">53</text>
<text x="133.3" y="130.6">54</text>
<text x="95.2" y="135.6">55</text>
<text x="95.2" y="133.1">88</text>
<text x="133.3" y="135.6">15</text>
<text x="95.2" y="138.2">56</text>
<text x="95.2" y="140.7">57</text>
<text x="95.2" y="143.3">58</text>
<text x="133.3" y="138.2">16</text>
<text x="133.3" y="140.7">17</text>
<text x="133.3" y="143.3">18</text>
<text x="95.2" y="145.8">59</text>
<text x="95.2" y="148.3">60</text>
<text x="133.3" y="145.8">32</text>
<text x="133.3" y="148.3">33</text>
<text x="95.2" y="150.9">61</text>
<text x="95.2" y="153.4">62</text>
<text x="133.3" y="150.9">63</text>
<text x="133.3" y="153.4">64</text>
<text x="133.3" y="156">65</text>
<text x="95.2" y="158.5">48</text>
<text x="95.2" y="161">73</text>
<text x="133.3" y="158.5">66</text>
<text x="133.3" y="161">78</text>
<text x="133.3" y="163.6">79</text>
<text x="133.3" y="166.1">80</text>
<text x="133.9" y="168.7">7</text>
<text x="133.9" y="171.2">8</text>
<text x="133.9" y="173.7">9</text>
<text x="114" y="182.9" transform="rotate(-90 114 182.9)">10</text>
<text x="116.6" y="182.9" transform="rotate(-90 116.6 182.9)">19</text>
</g>
<g font-size="1.8" fill="#725600">
<text x="148.1" y="52.9">SENSE_CURR1</text>
<text x="148.1" y="58">PYRO_DIV1</text>
<text x="148.1" y="55.5">SENSE_DIV1</text>
<text x="83.8" y="65.6">FIRE1</text>
<text x="148.1" y="60.6">SENSE_CURR2</text>
<text x="148.1" y="63.1">SENSE_DIV2</text>
<text x="148.1" y="65.6">PYRO_DIV2</text>
<text x="83.8" y="68.2">~{FIRE1}</text>
<text x="188" y="70.9">File:</text>
<text x="193.2" y="70.9">peripherals.kicad_sch</text>
<text x="148.1" y="78.3">FDCAN1_RX</text>
<text x="148.1" y="80.9">FDCAN1_TX</text>
<text x="138.6" y="93.6">MAG_V</text>
<text x="87" y="98.7">~{FIRE2}</text>
<text x="87" y="96.1">FIRE2</text>
<text x="138.6" y="96.1">BATT_V</text>
<text x="141.2" y="111.4">IMU_SDA_1</text>
<text x="141.2" y="108.8">IMU_SCL_1</text>
<text x="69" y="116.4">UART4_RX</text>
<text x="69.3" y="119">UART4_TX</text>
<text x="208.5" y="114.5">CHG_CURR</text>
<text x="254.8" y="114.5">BATT_CURR</text>
<text x="68.9" y="124.1">GPSRESET</text>
<text x="72.2" y="126.6">GPSPV</text>
<text x="208.5" y="138">GPS_CURR</text>
<text x="254.8" y="138">3V3_CURR</text>
</g>
<g font-size="1.8" fill="#0000c2">
<text x="31.8" y="76.8">ESR &lt;</text>
<text x="39.3" y="76.8">100mR</text>
<text x="169.5" y="100.9">Filters</text>
<text x="176.7" y="100.9">for</text>
<text x="180.5" y="100.9">ADC channels</text>
<text x="198.1" y="97">Target</text>
<text x="198.1" y="99">f_{c}=</text>
<text x="198.1" y="101.1">pick</text>
<text x="203.2" y="101.1">R =</text>
<text x="203.6" y="99">1/(2piRC)</text>
<text x="205.2" y="97">Cutoff</text>
<text x="208.3" y="101.1">5k</text>
<text x="211.8" y="101.1">-&gt;</text>
<text x="212.1" y="97">Frequency</text>
<text x="214.5" y="99">-&gt;</text>
<text x="216.1" y="101.1">C =</text>
<text x="218.9" y="99">RC =</text>
<text x="221.3" y="101.1">63nF,</text>
<text x="222.8" y="97">=</text>
<text x="225.3" y="99">0.00032</text>
<text x="225.5" y="97">500Hz</text>
<text x="227.7" y="101.1">round</text>
<text x="234.2" y="101.1">down</text>
<text x="240.2" y="101.1">to</text>
<text x="243.2" y="101.1">47nF</text>
<text x="249.1" y="101.1">-&gt;</text>
<text x="253.4" y="101.1">F_{c}</text>
<text x="256.5" y="101.1">=</text>
<text x="259.2" y="101.1">677HZ</text>
<text x="52.7" y="179.3">Place</text>
<text x="59.1" y="179.3">caps</text>
<text x="64.7" y="179.3">closer</text>
<text x="71.7" y="179.3">to</text>
<text x="52.7" y="181.4">VDDA than</text>
<text x="63.9" y="181.4">FB1!</text>
<text x="139.7" y="184.5">SDMMC application</text>
<text x="159.3" y="184.5">note</text>
<text x="164.6" y="184.5">(link)</text>
</g>
</svg>
